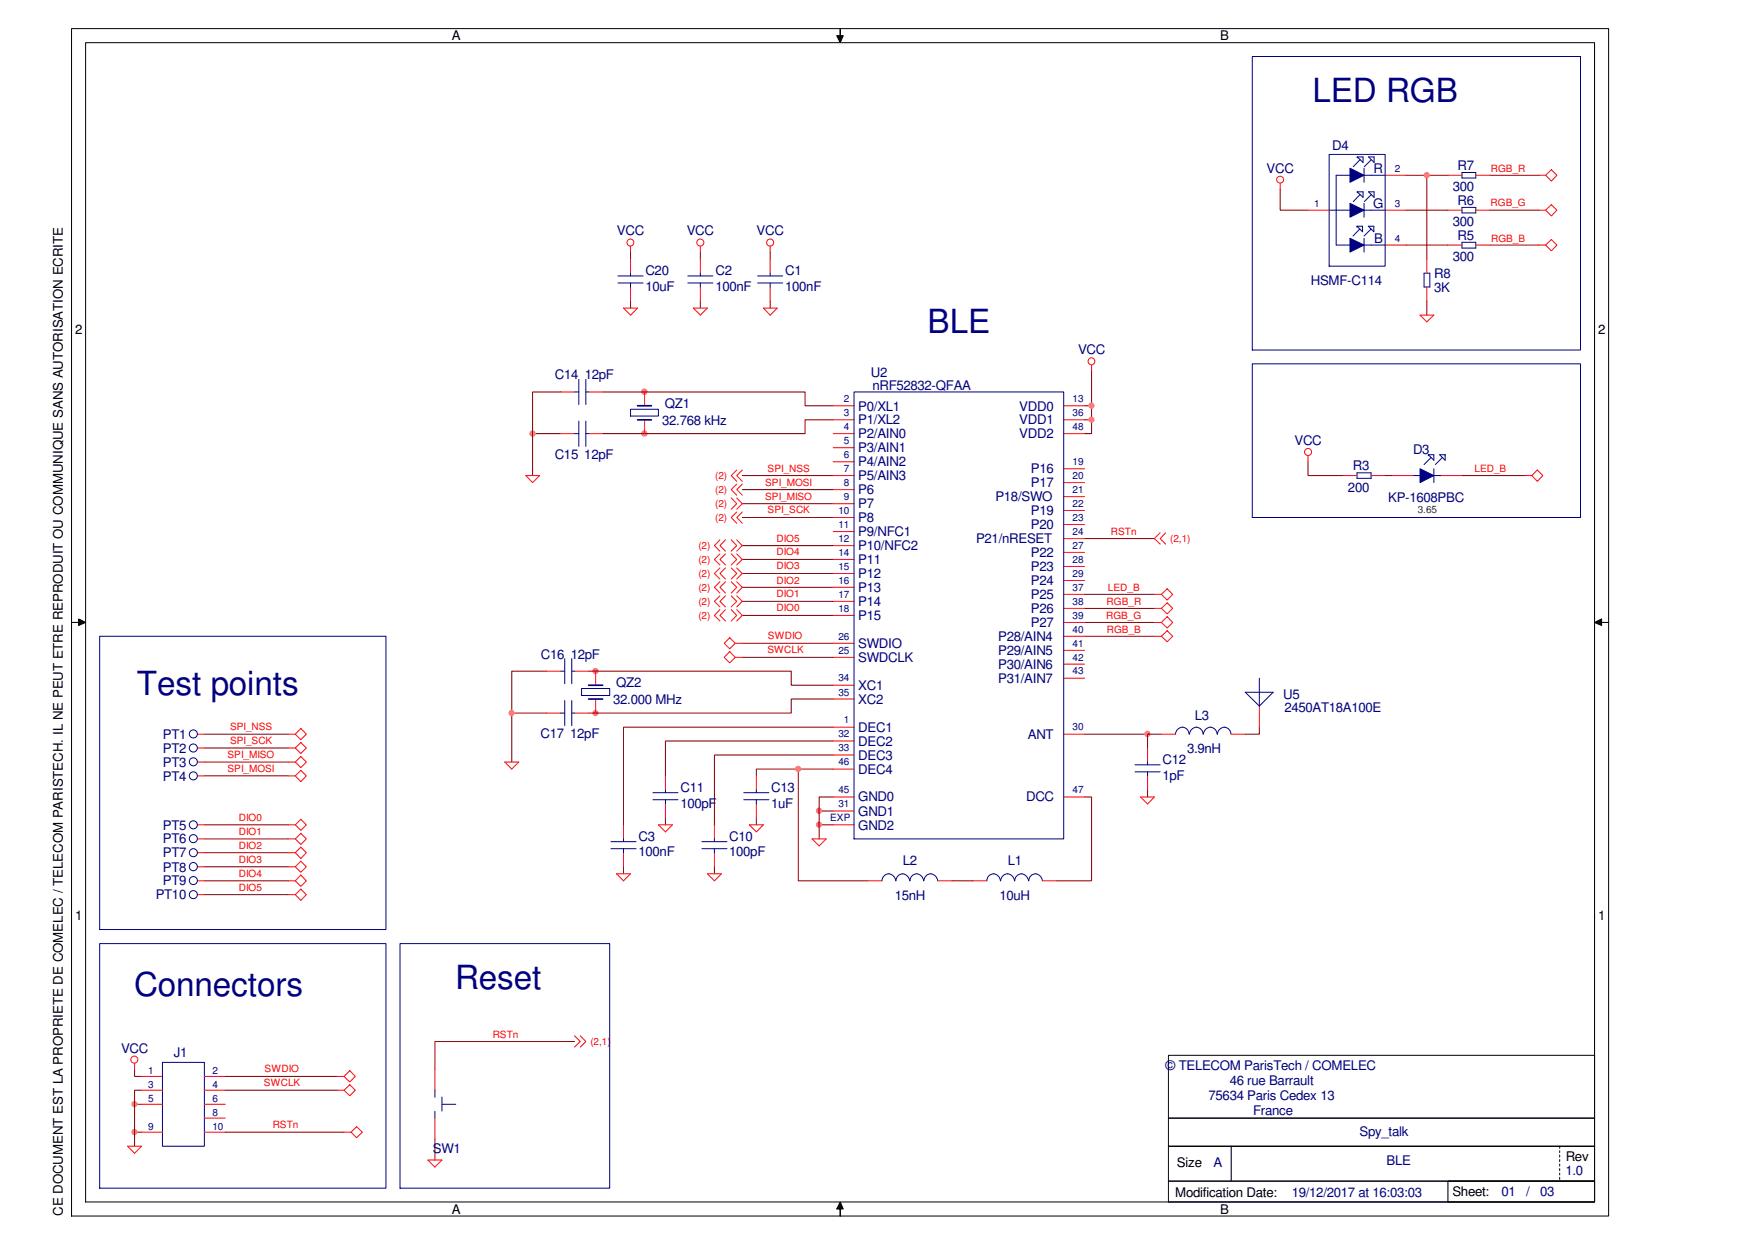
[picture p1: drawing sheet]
<svg xmlns="http://www.w3.org/2000/svg" width="297mm" height="210mm" viewBox="0 0 297 210" stroke-linecap="round" stroke-linejoin="round" font-family="sans-serif">
<path d="M106.3 42.5v1.2M106.3 50.8v1.1M118.1 42.5v1.2M118.1 50.8v1.1M129.8 42.5v1.2M129.8 50.8v1.1M138.1 139.1h2.4" fill="none" stroke="#800000" stroke-width=".17"/>
<circle cx="138.1" cy="139" r=".44" fill="#f0f"/>
<circle cx="138.1" cy="139" r=".44" fill="none" stroke="#f0f" stroke-width=".17"/>
<path d="M138.1 136.7h2.4" fill="none" stroke="#800000" stroke-width=".17"/>
<circle cx="138.1" cy="136.7" r=".45" fill="#f0f"/>
<circle cx="138.1" cy="136.7" r=".45" fill="none" stroke="#f0f" stroke-width=".17"/>
<path d="M182.8 70.8h1.2M184 62.5v10.6h-1.2M112.2 137.9v1.2M127.5 137.9v1.2M140.5 134.4h-2.4v7M140.5 129.7h-13v1.1M140.5 127.3h-20.1v11.8M140.5 124.9h-28.3v5.9M140.5 122.6h-35.4v16.5M105.1 146.1v1.2M120.4 146.1v1.2" fill="none" stroke="#800000" stroke-width=".17"/>
<circle cx="184" cy="70.8" r=".44" fill="#f0f"/>
<circle cx="184" cy="70.8" r=".44" fill="none" stroke="#f0f" stroke-width=".17"/>
<path d="M182.8 68.4h1.2" fill="none" stroke="#800000" stroke-width=".17"/>
<circle cx="184" cy="68.4" r=".44" fill="#f0f"/>
<circle cx="184" cy="68.4" r=".44" fill="none" stroke="#f0f" stroke-width=".17"/>
<path d="M134.6 129.7v18.8h11.7M182.8 134.4h1.2v14.1h-5.9M160.5 148.5h3.5" fill="none" stroke="#800000" stroke-width=".17"/>
<circle cx="134.5" cy="129.6" r=".45" fill="#f0f"/>
<circle cx="134.5" cy="129.6" r=".45" fill="none" stroke="#f0f" stroke-width=".17"/>
<path d="M89.8 73.1h4.7" fill="none" stroke="#800000" stroke-width=".17"/>
<circle cx="89.8" cy="73.1" r=".46" fill="#f0f"/>
<circle cx="89.8" cy="73.1" r=".46" fill="none" stroke="#f0f" stroke-width=".17"/>
<path d="M94.5 66.1h-4.7v14.1M108.7 73.1h.1" fill="none" stroke="#800000" stroke-width=".17"/>
<circle cx="108.6" cy="73.1" r=".46" fill="#f0f"/>
<circle cx="108.6" cy="73.1" r=".46" fill="none" stroke="#f0f" stroke-width=".17"/>
<path d="M108.7 66.1h.1" fill="none" stroke="#800000" stroke-width=".17"/>
<circle cx="108.6" cy="66" r=".46" fill="#f0f"/>
<circle cx="108.6" cy="66" r=".46" fill="none" stroke="#f0f" stroke-width=".17"/>
<path d="M100.4 113.2h.1" fill="none" stroke="#800000" stroke-width=".17"/>
<circle cx="100.4" cy="113.1" r=".45" fill="#f0f"/>
<circle cx="100.4" cy="113.1" r=".45" fill="none" stroke="#f0f" stroke-width=".17"/>
<path d="M92.2 113.2h-5.9v15.3M86.3 120.2h5.9" fill="none" stroke="#800000" stroke-width=".17"/>
<circle cx="86.3" cy="120.2" r=".44" fill="#f0f"/>
<circle cx="86.3" cy="120.2" r=".44" fill="none" stroke="#f0f" stroke-width=".17"/>
<path d="M100.4 120.2h.1" fill="none" stroke="#800000" stroke-width=".17"/>
<circle cx="100.4" cy="120.2" r=".45" fill="#f0f"/>
<circle cx="100.4" cy="120.2" r=".45" fill="none" stroke="#f0f" stroke-width=".17"/>
<g fill="none" stroke="#800000" stroke-width=".17">
<path d="M101.6 66.1h34.1v2.3h4.8M140.5 70.8h-4.8v2.3h-34.1M125.1 94.3h15.4M125.1 96.7h15.4M125.1 99h15.4M99.2 113.2h34.2v2.3h7.1M125.1 108.5h15.4M125.1 110.8h15.4M125.1 101.4h15.4M125.1 103.8h15.4M140.5 117.9h-7.1v2.3h-34.2M182.8 100.2h11.8"/>
<path d="M182.8 102.6h11.8M182.8 104.9h11.8M182.8 107.3h11.8M34.5 130.8h14.1M34.5 128.5h14.1M34.5 126.1h14.1M34.5 123.8h14.1M34.5 139.1h14.1M34.5 141.4h14.1M34.5 143.8h14.1M34.5 146.1h14.1M34.5 148.5h14.1"/>
<path d="M34.5 150.8h14.1M22.7 190.9h1.2"/>
</g>
<circle cx="22.7" cy="190.9" r=".45" fill="#f0f"/>
<circle cx="22.7" cy="190.9" r=".45" fill="none" stroke="#f0f" stroke-width=".17"/>
<path d="M22.7 186.2h1.2" fill="none" stroke="#800000" stroke-width=".17"/>
<circle cx="22.7" cy="186.2" r=".45" fill="#f0f"/>
<circle cx="22.7" cy="186.2" r=".45" fill="none" stroke="#f0f" stroke-width=".17"/>
<path d="M237 29.5h7.1M240.5 29.5v14.2M220.5 77.9v2.3h5.9M233.5 80.2h1.2M96.9 175.6h-23.6v4.7M22.7 180.3v1.2h1.2M23.9 183.8h-1.2v9.5M38 181.5h18.9M38 183.8h18.9M73.3 192.1v3.5" fill="none" stroke="#800000" stroke-width=".17"/>
<circle cx="240.5" cy="29.5" r=".44" fill="#f0f"/>
<circle cx="240.5" cy="29.5" r=".44" fill="none" stroke="#f0f" stroke-width=".17"/>
<g fill="none" stroke="#800000" stroke-width=".17">
<path d="M215.8 31.9v3.5h4.7M237 35.4h7.1M251.2 35.4h8.2M251.2 29.5h8.2M237 41.3h7.1M240.5 50.8v2.3M251.2 41.3h8.2M125.1 80.2h15.4M125.1 92h15.4M125.1 82.5h15.4M125.1 84.9h15.4M125.1 87.2h15.4"/>
<path d="M182.8 90.8h11.8M246.5 80.2h10.5M182.8 123.8h10.7M38 190.9h20"/>
</g>
<circle cx="193.4" cy="123.7" r=".46" fill="#f0f"/>
<circle cx="193.4" cy="123.7" r=".46" fill="none" stroke="#f0f" stroke-width=".17"/>
<path d="M193.5 133.2v1.2M195.8 123.8h-2.3v2.3M212.3 122.6v1.2h-2.4" fill="none" stroke="#800000" stroke-width=".17"/>
<g fill="#000">
<path d="M141.6 4.8v1.2h.6l-.6 1.2-.5-1.2h.5z" fill-rule="evenodd"/>
<path d="M12.1 104.9h1.1v-.5l1.2 .5-1.2 .6v-.6z" fill-rule="evenodd"/>
<path d="M268.8 104.9l1.2-.5v.5h1.2h-1.2v.6z" fill-rule="evenodd"/>
<path d="M141.6 202.6l.6 1.2h-.6v1.2v-1.2h-.5z" fill-rule="evenodd"/>
</g>
<g fill="none" stroke="#000" stroke-width=".17">
<path d="M12.1 4.8h259.1v200.2h-259.1zM14.4 7.2h254.4v195.4h-254.4zM141.6 4.8v1.2h.6l-.6 1.2-.5-1.2h.5zM12.1 104.9h1.1v-.5l1.2 .5-1.2 .6v-.6zM268.8 104.9l1.2-.5v.5h1.2h-1.2v.6zM197 177.9h71.8v10.6h-71.8zM197 199.1h71.8v3.5h-71.8zM197 188.5h71.8v4.8h-71.8zM197 193.3h71.8v5.8h-71.8zM207.6 193.3v5.8M244.1 199.1h24.7v3.5h-24.7zM262.9 193.3v.3"/>
<path d="M262.9 194v.3M262.9 194.7v.4M262.9 195.5v.3M262.9 196.3v.3M262.9 197v.4M262.9 197.8v.3M262.9 198.5v.3M141.6 202.6l.6 1.2h-.6v1.2v-1.2h-.5z"/>
</g>
<g fill="none" stroke="#f00" stroke-width=".17">
<path d="M233.5 35.4h3.5M105.1 51.9h2.4l-1.2 1.2zM106.3 41.5v1M106.3 43.7v2.4M106.3 48.4v2.4M116.9 51.9h2.3l-1.1 1.2zM118.1 41.5v1M118.1 43.7v2.4M118.1 48.4v2.4M128.7 51.9h2.3l-1.2 1.2zM129.8 41.5v1M129.8 43.7v2.4"/>
<path d="M129.8 48.4v2.4M233.5 41.3h3.5M94.5 73.1h2.4M94.5 66.1h2.4M99.2 73.1h2.4M99.2 66.1h2.4M108.7 66.1v2.3M108.7 70.8v2.3M140.5 68.4h3.5M140.5 70.8h3.5M140.5 73.1h3.5M140.5 75.5h3.5"/>
<path d="M140.5 77.9h3.5M179.3 68.4h3.5M179.3 70.8h3.5M179.3 73.1h3.5M179.3 79h3.5M184 61.6v.9M220.5 76.8v1.1M88.6 80.2h2.4l-1.2 1.2zM140.5 80.2h3.5M140.5 82.5h3.5M140.5 84.9h3.5M140.5 87.2h3.5"/>
<path d="M140.5 89.6h3.5M140.5 92h3.5M140.5 94.3h3.5M140.5 96.7h3.5M140.5 99h3.5M179.3 81.4h3.5M179.3 83.7h3.5M179.3 86.1h3.5M179.3 88.4h3.5M179.3 90.8h3.5M179.3 93.1h3.5M179.3 95.5h3.5"/>
<path d="M179.3 97.9h3.5M226.4 80.2h2.4M231.1 80.2h2.4M92.2 113.2h2.3M96.9 113.2h2.3M100.4 113.2v2.3M100.4 117.9v2.3M123 107.5l.9 1-.9 .9-.9-.9zM123 109.9l.9 .9-.9 1-.9-1zM123.9 110.8h1.2M123.9 108.5h1.2M140.5 101.4h3.5"/>
<path d="M140.5 103.8h3.5M140.5 115.5h3.5M140.5 117.9h3.5M140.5 110.8h3.5M140.5 108.5h3.5M179.3 100.2h3.5M179.3 102.6h3.5M179.3 104.9h3.5M179.3 107.3h3.5M179.3 109.6h3.5M179.3 112h3.5M179.3 114.3h3.5"/>
<path d="M212.3 119v3.6M33.3 139.1h1.2M33.3 123.8h1.2M33.3 128.5h1.2M33.3 126.1h1.2M33.3 130.8h1.2M48.6 139.1h1.2M48.6 123.8h1.2M48.6 128.5h1.2M48.6 126.1h1.2M48.6 130.8h1.2M49.8 126.1l.9-.9 .9 .9-.9 .9z"/>
<path d="M49.8 128.5l.9-.9 .9 .9-.9 .9zM49.8 130.8l.9-.9 .9 .9-.9 1zM49.8 139.1l.9-1 .9 1-.9 .9zM50.7 122.8l.9 1-.9 .9-.9-.9zM85.1 128.5h2.4l-1.2 1.2zM92.2 120.2h2.3M96.9 120.2h2.3M105.1 139.1v2.3M111 139.1h2.4l-1.2 1.2zM120.4 139.1v2.3M126.3 139.1h2.4l-1.2 1.2zM127.5 130.8v2.4"/>
<path d="M127.5 135.6v2.3M140.5 122.6h3.5M140.5 124.9h3.5M140.5 127.3h3.5M140.5 129.7h3.5M140.5 134.4h3.5M140.5 136.7h3.5M140.5 139.1h3.5M179.3 134.4h3.5M179.3 123.8h3.5M33.3 141.4h1.2M33.3 148.5h1.2"/>
<path d="M33.3 143.8h1.2M33.3 146.1h1.2M33.3 150.8h1.2M48.6 141.4h1.2M48.6 148.5h1.2M48.6 143.8h1.2M48.6 146.1h1.2M48.6 150.8h1.2M49.8 141.4l.9-.9 .9 .9-.9 1zM49.8 143.8l.9-1 .9 1-.9 .9zM49.8 146.1l.9-.9 .9 .9-.9 1zM49.8 150.8l.9-.9 .9 .9-.9 1z"/>
<path d="M50.7 147.5l.9 1-.9 .9-.9-.9zM103.9 147.3h2.4l-1.2 1.2zM105.1 143.8v2.3M119.2 147.3h2.4l-1.2 1.2zM120.4 143.8v2.3M136.9 141.4h2.4l-1.2 1.2zM146.3 148.5h2.4M158.1 148.5h2.4M164 148.5h2.4M175.8 148.5h2.3M22.7 179.3v1M96.9 174.6l.9 1-.9 .9"/>
<path d="M97.8 174.6l1 1-1 .9M21.5 193.3h2.4l-1.2 1.1zM23.9 181.5h3.5M23.9 183.8h3.5M23.9 186.2h3.5M23.9 190.9h3.5M34.5 181.5h3.5M34.5 183.8h3.5M34.5 186.2h3.5M34.5 190.9h3.5M34.5 188.5h3.5M56.9 181.5h1.1"/>
<path d="M56.9 183.8h1.1M58 183.8l1-.9 .9 .9-.9 .9zM58 181.5l1-1 .9 1-.9 .9zM72.1 195.6h2.4l-1.2 1.2zM73.3 180.3v3.5M73.3 188.5v3.6"/>
<circle cx="106.3" cy="40.9" r=".59"/>
<circle cx="118.1" cy="40.9" r=".6"/>
<circle cx="129.8" cy="40.9" r=".6"/>
<circle cx="184" cy="60.9" r=".58"/>
<circle cx="220.5" cy="76.2" r=".59"/>
<circle cx="22.6" cy="178.7" r=".59"/>
</g>
<g fill="none" stroke="#000080" stroke-width=".17">
<path d="M225.3 35.4h2.3M228.8 38.1h.1M228.8 38.1h.9v1zM228.8 32.3h.1M228.8 32.3h1v1zM229.2 38.6l-1.1 1.2M229.3 32.8l-1.2 1.2M230 35.4h3.5M230.7 38.1h.9v1zM230.7 32.3h.9v1zM231.1 38.6l-1.1 1.2M231.2 32.8l-1.2 1.2"/>
<path d="M104.2 46.5h4.2M104.2 47.7h4.2M106.3 46.1v.4M106.3 47.7v.7M115.9 46.5h4.3M115.9 47.7h4.3M118.1 46.1v.4M118.1 47.7v.7M127.7 46.5h4.2M127.7 47.7h4.2M129.8 46.1v.4M129.8 47.7v.7"/>
<path d="M225.3 41.3h2.3M230 41.3h3.5M96.9 66.1h.7M96.9 73.1h.7M97.6 64v4.2M97.6 71v4.3M98.8 64v4.2M98.8 71v4.3M98.8 66.1h.4M98.8 73.1h.4M106.3 69h4.7v1.1h-4.7zM144 66.1h35.3v75.3h-35.3z"/>
<path d="M228.8 79.7h2.3v.9h-2.3zM94.5 113.2h.7M95.2 111v4.3M95.2 118.1v4.2M96.4 111v4.3M96.4 118.1v4.2M96.4 113.2h.5M98 116.1h4.8v1.2h-4.8zM209.9 116.7h4.7l-2.3 2.3zM212.3 114.3v4.7M94.5 120.2h.7M96.4 120.2h.5"/>
<path d="M125.4 133.6h4.2M125.4 134.8h4.2M127.5 133.2v.4M127.5 134.8v.8M103 141.9h4.2M103 143.1h4.2M105.1 141.4v.5M105.1 143.1v.7M118.3 141.9h4.3M118.3 143.1h4.3M120.4 141.4v.5M120.4 143.1v.7"/>
<path d="M148.7 148.5a1.16 1.16 0 0 1 1.1-1.2 1.16 1.16 0 0 1 1.2 1.2M151 148.5a1.16 1.16 0 0 1 1.2-1.2 1.16 1.16 0 0 1 1.2 1.2M153.4 148.5a1.14 1.14 0 0 1 1.2-1.2 1.14 1.14 0 0 1 1.1 1.2M155.7 148.5a1.16 1.16 0 0 1 1.2-1.2 1.16 1.16 0 0 1 1.2 1.2M166.4 148.5a1.14 1.14 0 0 1 1.1-1.2 1.14 1.14 0 0 1 1.2 1.2M168.7 148.5a1.16 1.16 0 0 1 1.2-1.2 1.16 1.16 0 0 1 1.1 1.2M171.1 148.5a1.16 1.16 0 0 1 1.1-1.2 1.16 1.16 0 0 1 1.2 1.2M173.4 148.5a1.14 1.14 0 0 1 1.2-1.2 1.14 1.14 0 0 1 1.1 1.2M27.4 179.1h7.1v14.2h-7.1zM73.3 183.8v1.2M73.3 187.4v1.1M74.5 185v2.3"/>
<path d="M74.5 186.2h2.3"/>
<circle cx="32.6" cy="139.1" r=".68"/>
<circle cx="32.6" cy="126.1" r=".68"/>
<circle cx="32.6" cy="130.8" r=".68"/>
<circle cx="32.6" cy="123.7" r=".68"/>
<circle cx="32.6" cy="128.4" r=".68"/>
<circle cx="32.6" cy="146.1" r=".68"/>
<circle cx="32.6" cy="150.8" r=".68"/>
<circle cx="32.6" cy="148.5" r=".68"/>
<circle cx="32.6" cy="143.8" r=".68"/>
<circle cx="32.6" cy="141.4" r=".68"/>
</g>
<path d="M107.5 70.8h2.3M107.5 68.4h2.3M99.2 117.9h2.4M99.2 115.5h2.4" fill="none" stroke="#000080" stroke-width=".28"/>
<path d="M227.6 34.3l2.4 1.1-2.4 1.2z" fill="#000080"/>
<path d="M227.6 34.3l2.4 1.1-2.4 1.2zM230 34.3v2.3" fill="none" stroke="#000080" stroke-width=".17"/>
<path d="M227.6 40.2l2.4 1.1-2.4 1.2z" fill="#000080"/>
<path d="M225.3 29.5h2.3M228.8 26.5h.1M228.8 26.5h1v.9zM229.3 26.9l-1.2 1.2M230 29.5h3.5M230.7 26.5h.9v.9zM231.2 26.9l-1.2 1.2M227.6 40.2l2.4 1.1-2.4 1.2zM230 40.2v2.3" fill="none" stroke="#000080" stroke-width=".17"/>
<path d="M233.5 29.5h3.5" fill="none" stroke="#f00" stroke-width=".17"/>
<path d="M227.6 28.4l2.4 1.1-2.4 1.2z" fill="#000080"/>
<g fill="none" stroke="#000080" stroke-width=".17">
<path d="M224.1 26h9.4v18.9h-9.4zM224.1 35.4h1.2M225.3 29.5v11.8M227.6 28.4l2.4 1.1-2.4 1.2zM230 28.4v2.3M246.5 29.1h2.3v.9h-2.3zM246.5 35h2.3v.9h-2.3zM240.1 46.1h.9v2.3h-.9zM246.5 40.9h2.3v.9h-2.3zM240.8 76.7h.1M240.8 76.7h.9v.9zM241.3 77.1l-1.2 1.2"/>
<path d="M242.7 76.7h.9v.9zM243.2 77.1l-1.2 1.2M238.2 80.2h1.2M110.1 133.6h4.2M110.1 134.8h4.2M112.2 133.2v.4M112.2 134.8v.8M191.3 128.9h4.3M191.3 130.1h4.3M193.5 128.5v.4M193.5 130.1v.7M198.2 123.8a1.14 1.14 0 0 1 1.1-1.2 1.14 1.14 0 0 1 1.1 1.2"/>
<path d="M200.5 123.8a1.14 1.14 0 0 1 1.2-1.2 1.14 1.14 0 0 1 1.1 1.2M202.9 123.8a1.16 1.16 0 0 1 1.1-1.2 1.16 1.16 0 0 1 1.2 1.2M205.2 123.8a1.14 1.14 0 0 1 1.2-1.2 1.14 1.14 0 0 1 1.1 1.2"/>
</g>
<g fill="none" stroke="#f00" stroke-width=".17">
<path d="M215.8 30.9v1M220.5 35.4h3.6M244.1 35.4h2.4M244.1 29.5h2.4M248.8 35.4h2.4M248.8 29.5h2.4M259.4 35.4h1.2M259.4 29.5h1.2M260.6 29.5l.9-.9 1 .9-1 1zM260.6 35.4l.9-.9 1 .9-1 1zM239.4 53.1h2.3l-1.2 1.2zM240.5 43.7v2.4"/>
<path d="M240.5 48.4v2.4M244.1 41.3h2.4M248.8 41.3h2.4M259.4 41.3h1.2M260.6 41.3l.9-.9 1 .9-1 1zM124.2 79.2l-.9 1 .9 1M125.1 79.2l-.9 1 .9 1M121.4 91l-1 1 1 .9M121.4 93.4l-1 .9 1 .9M121.4 95.8l-1 .9 1 .9M121.4 98.1l-1 .9 1 1M122.3 91l-.9 1 .9 .9"/>
<path d="M122.3 93.4l-.9 .9 .9 .9M122.3 95.8l-.9 .9 .9 .9M122.3 98.1l-.9 .9 .9 1M123.3 91l.9 1-.9 .9M123.3 93.4l.9 .9-.9 .9M123.3 95.8l.9 .9-.9 .9M123.3 98.1l.9 .9-.9 1M123.3 83.9l.9 1-.9 1M124.2 91l.9 1-.9 .9M124.2 93.4l.9 .9-.9 .9M124.2 95.8l.9 .9-.9 .9M124.2 98.1l.9 .9-.9 1"/>
<path d="M124.2 81.6l-.9 .9 .9 1M124.2 83.9l.9 1-.9 1M124.2 86.3l-.9 .9 .9 1M125.1 81.6l-.9 .9 .9 1M125.1 86.3l-.9 .9 .9 1M195.6 89.8l-1 1 1 .9M196.5 89.8l-.9 1 .9 .9M234.7 80.2h3.5M242.9 80.2h3.6M257 80.2h1.2M258.2 80.2l1-1 .9 1-.9 1zM121.4 100.5l-1 .9 1 .9"/>
<path d="M121.4 102.8l-1 1 1 .9M122.3 100.5l-.9 .9 .9 .9M122.3 102.8l-.9 1 .9 .9M123.3 100.5l.9 .9-.9 .9M123.3 102.8l.9 1-.9 .9M124.2 100.5l.9 .9-.9 .9M124.2 102.8l.9 1-.9 .9M194.6 100.2h1.2M194.6 102.6h1.2M194.6 104.9h1.2M194.6 107.3h1.2M195.8 100.2l1-.9 .9 .9-.9 1z"/>
<path d="M195.8 102.6l1-1 .9 1-.9 .9zM195.8 104.9l1-.9 .9 .9-.9 1zM195.8 107.3l1-1 .9 1-.9 .9zM112.2 130.8v2.4M112.2 135.6v2.3M192.3 134.4h2.3l-1.1 1.2zM193.5 126.1v2.4M193.5 130.8v2.4M195.8 123.8h2.4M207.6 123.8h2.3M58 190.9h1.2M60.1 189.9l1 1-1 .9-.9-.9z"/>
<circle cx="215.8" cy="30.3" r=".58"/>
</g>
<path d="M243.6 76.7h.1" fill="none" stroke="#0ff" stroke-width=".23"/>
<path d="M239.4 79l2.3 1.2-2.3 1.2z" fill="#000080"/>
<path d="M211.1 9.5h55.3v49.5h-55.3zM211.1 61.3h55.3v25.9h-55.3zM239.4 79l2.3 1.2-2.3 1.2zM241.7 79v2.4M241.7 80.2h1.2M16.8 107.3h48.3v49.4h-48.3zM16.8 159.1h48.3v41.2h-48.3zM67.4 159.1h35.4v41.2h-35.4z" fill="none" stroke="#000080" stroke-width=".17"/>
<g font-size="5.6" fill="#000080">
<text x="221.3" y="17.2">LED RGB</text>
<text x="156.4" y="56.1">BLE</text>
<text x="23.1" y="117.1">Test points</text>
<text x="22.6" y="168">Connectors</text>
<text x="76.7" y="166.8">Reset</text>
</g>
<g font-size="2.2">
<text x="76.2" y="6.8">A</text>
<text x="205.7" y="6.8">B</text>
<text x="12.7" y="56.3">2</text>
<text x="269.4" y="56.3">2</text>
<text x="12.7" y="155.2">1</text>
<text x="269.4" y="155.2">1</text>
<text x="198.4" y="196.8">Size</text>
<text x="263.9" y="195.7">Rev</text>
<text x="198.1" y="201.8">Modification Date:</text>
<text x="244.9" y="201.7">Sheet:</text>
<text x="10.6" y="205" transform="rotate(-90 10.6 205)">CE DOCUMENT EST LA PROPRIETE DE COMELEC / TELECOM PARISTECH. IL NE PEUT ETRE REPRODUIT OU COMMUNIQUE SANS AUTORISATION ECRITE</text>
<text x="76.2" y="204.6">A</text>
<text x="205.7" y="204.6">B</text>
</g>
<g font-size="2.2" fill="#000080">
<text x="213.5" y="29.1">VCC</text>
<text x="224.6" y="25.2">D4</text>
<text x="231.6" y="29.2">R</text>
<text x="245.7" y="28.6">R7</text>
<text x="231.5" y="35.1">G</text>
<text x="244.9" y="32.3">300</text>
<text x="245.7" y="34.5">R6</text>
<text x="104" y="39.7">VCC</text>
<text x="115.8" y="39.7">VCC</text>
<text x="127.5" y="39.7">VCC</text>
<text x="231.6" y="40.9">B</text>
<text x="244.9" y="38.2">300</text>
<text x="245.7" y="40.4">R5</text>
<text x="108.8" y="46.4">C20</text>
<text x="120.6" y="46.4">C2</text>
<text x="132.4" y="46.4">C1</text>
<text x="241.8" y="46.8">R8</text>
<text x="244.9" y="44.1">300</text>
<text x="108.8" y="49">10uF</text>
<text x="120.6" y="49">100nF</text>
<text x="132.4" y="49">100nF</text>
<text x="221" y="48">HSMF-C114</text>
<text x="241.8" y="49.2">3K</text>
<text x="181.7" y="59.7">VCC</text>
<text x="93.6" y="63.9">C14 12pF</text>
<text x="146.8" y="63.6">U2</text>
<text x="147.1" y="65.8">nRF52832-QFAA</text>
<text x="111.6" y="71.6">32.768 kHz</text>
<text x="112.1" y="68.7">QZ1</text>
<text x="144.7" y="71.5">P1/XL2</text>
<text x="144.7" y="69.2">P0/XL1</text>
<text x="171.8" y="71.5">VDD1</text>
<text x="171.8" y="69.2">VDD0</text>
<text x="93.5" y="77.4">C15 12pF</text>
<text x="144.7" y="76.3">P3/AIN1</text>
<text x="144.7" y="73.9">P2/AIN0</text>
<text x="171.8" y="73.9">VDD2</text>
<text x="218.2" y="75">VCC</text>
<text x="238.2" y="76.5">D3</text>
<text x="144.7" y="83.4">P6</text>
<text x="144.7" y="81">P5/AIN3</text>
<text x="144.7" y="78.6">P4/AIN2</text>
<text x="173.8" y="82.2">P17</text>
<text x="173.8" y="79.8">P16</text>
<text x="227.2" y="82.9">200</text>
<text x="228" y="79.2">R3</text>
<text x="144.7" y="88.1">P8</text>
<text x="144.7" y="85.7">P7</text>
<text x="167.8" y="84.5">P18/SWO</text>
<text x="173.8" y="89.2">P20</text>
<text x="173.8" y="86.9">P19</text>
<text x="234" y="84.6">KP-1608PBC</text>
<text x="144.7" y="95.1">P11</text>
<text x="144.7" y="92.8">P10/NFC2</text>
<text x="144.7" y="90.4">P9/NFC1</text>
<text x="164.5" y="91.6">P21/nRESET</text>
<text x="173.8" y="93.9">P22</text>
<text x="144.7" y="99.8">P13</text>
<text x="144.7" y="97.5">P12</text>
<text x="173.8" y="101">P25</text>
<text x="173.8" y="98.6">P24</text>
<text x="173.8" y="96.3">P23</text>
<text x="144.7" y="104.5">P15</text>
<text x="144.7" y="102.2">P14</text>
<text x="173.8" y="105.7">P27</text>
<text x="173.8" y="103.3">P26</text>
<text x="91.2" y="111">C16 12pF</text>
<text x="144.7" y="109.3">SWDIO</text>
<text x="144.7" y="111.6">SWDCLK</text>
<text x="168.3" y="112.8">P30/AIN6</text>
<text x="168.3" y="110.4">P29/AIN5</text>
<text x="168.3" y="108.1">P28/AIN4</text>
<text x="103.4" y="118.7">32.000 MHz</text>
<text x="103.9" y="115.8">QZ2</text>
<text x="144.7" y="118.7">XC2</text>
<text x="144.7" y="116.3">XC1</text>
<text x="168.3" y="115.1">P31/AIN7</text>
<text x="216.3" y="117.8">U5</text>
<text x="216.5" y="120">2450AT18A100E</text>
<text x="27.5" y="124.5">PT1</text>
<text x="91.1" y="124.5">C17 12pF</text>
<text x="144.7" y="125.7">DEC2</text>
<text x="144.7" y="123.4">DEC1</text>
<text x="173.3" y="124.5">ANT</text>
<text x="201.4" y="121.5">L3</text>
<text x="27.5" y="126.9">PT2</text>
<text x="27.5" y="129.2">PT3</text>
<text x="27.5" y="131.6">PT4</text>
<text x="144.7" y="128.1">DEC3</text>
<text x="144.7" y="130.4">DEC4</text>
<text x="196" y="128.8">C12</text>
<text x="196" y="131.4">1pF</text>
<text x="200.1" y="126.9">3.9nH</text>
<text x="114.7" y="133.6">C11</text>
<text x="114.7" y="136.1">100pF</text>
<text x="130" y="133.6">C13</text>
<text x="130" y="136.1">1uF</text>
<text x="144.7" y="135.1">GND0</text>
<text x="144.7" y="137.5">GND1</text>
<text x="173" y="135.1">DCC</text>
<text x="27.5" y="139.9">PT5</text>
<text x="27.5" y="142.2">PT6</text>
<text x="107.7" y="141.8">C3</text>
<text x="122.9" y="141.8">C10</text>
<text x="144.7" y="139.9">GND2</text>
<text x="27.5" y="144.6">PT7</text>
<text x="27.5" y="146.9">PT8</text>
<text x="27.5" y="149.3">PT9</text>
<text x="107.7" y="144.4">100nF</text>
<text x="122.9" y="144.4">100pF</text>
<text x="152.2" y="145.9">L2</text>
<text x="169.9" y="145.9">L1</text>
<text x="26.2" y="151.6">PT10</text>
<text x="150.8" y="151.8">15nH</text>
<text x="168.5" y="151.8">10uH</text>
<text x="20.4" y="177.5">VCC</text>
<text x="29.3" y="178.3">J1</text>
<text x="196.5" y="180.4">© TELECOM ParisTech / COMELEC</text>
<text x="203.7" y="185.4">75634 Paris Cedex 13</text>
<text x="207.3" y="182.9">46 rue Barrault</text>
<text x="211.2" y="187.9">France</text>
<text x="229.2" y="191.6">Spy_talk</text>
<text x="73" y="194.4">SW1</text>
<text x="204.6" y="196.8">A</text>
<text x="233.8" y="196.5">BLE</text>
<text x="217.8" y="201.8">19/12/2017 at 16:03:03</text>
<text x="253.1" y="201.7">01</text>
<text x="257.3" y="201.7">/</text>
<text x="259.6" y="201.7">03</text>
<text x="263.9" y="198.2">1.0</text>
</g>
<g font-size="1.7" fill="#000080">
<text x="235.2" y="29">2</text>
<text x="221.5" y="34.9">1</text>
<text x="235.2" y="34.9">3</text>
<text x="235.2" y="40.8">4</text>
<text x="142.3" y="70.1">3</text>
<text x="142.3" y="67.8">2</text>
<text x="180.8" y="67.8">13</text>
<text x="180.8" y="70.1">36</text>
<text x="142.3" y="77.2">6</text>
<text x="142.3" y="74.8">5</text>
<text x="142.3" y="72.5">4</text>
<text x="180.8" y="72.5">48</text>
<text x="142.3" y="81.9">8</text>
<text x="142.3" y="79.6">7</text>
<text x="180.8" y="83.1">21</text>
<text x="180.8" y="80.8">20</text>
<text x="180.8" y="78.4">19</text>
<text x="141.3" y="89">11</text>
<text x="141.3" y="86.7">10</text>
<text x="142.3" y="84.3">9</text>
<text x="180.8" y="87.8">23</text>
<text x="180.8" y="85.5">22</text>
<text x="141.3" y="93.7">14</text>
<text x="141.3" y="91.4">12</text>
<text x="180.8" y="94.9">28</text>
<text x="180.8" y="92.5">27</text>
<text x="180.8" y="90.2">24</text>
<text x="141.3" y="100.8">17</text>
<text x="141.3" y="98.4">16</text>
<text x="141.3" y="96.1">15</text>
<text x="180.8" y="101.9">38</text>
<text x="180.8" y="99.6">37</text>
<text x="180.8" y="97.2">29</text>
<text x="141.3" y="107.8">26</text>
<text x="141.3" y="103.1">18</text>
<text x="180.8" y="106.6">40</text>
<text x="180.8" y="104.3">39</text>
<text x="141.3" y="110.2">25</text>
<text x="180.8" y="113.7">43</text>
<text x="180.8" y="111.4">42</text>
<text x="180.8" y="109">41</text>
<text x="141.3" y="117.3">35</text>
<text x="141.3" y="114.9">34</text>
<text x="141.3" y="124.3">32</text>
<text x="142.3" y="122">1</text>
<text x="180.8" y="123.1">30</text>
<text x="141.3" y="129">46</text>
<text x="141.3" y="126.7">33</text>
<text x="141.3" y="133.7">45</text>
<text x="141.3" y="136.1">31</text>
<text x="180.8" y="133.7">47</text>
<text x="140" y="138.5">EXP</text>
<text x="25" y="185.8">5</text>
<text x="25" y="183.5">3</text>
<text x="25" y="181.1">1</text>
<text x="35.8" y="185.8">6</text>
<text x="35.8" y="181.1">2</text>
<text x="35.8" y="183.5">4</text>
<text x="25" y="190.5">9</text>
<text x="35.8" y="190.5">10</text>
<text x="35.8" y="188.2">8</text>
</g>
<g font-size="1.7" fill="#f00">
<text x="251.3" y="29">RGB_R</text>
<text x="251.3" y="34.8">RGB_G</text>
<text x="251.4" y="40.7">RGB_B</text>
<text x="120.6" y="80.8">(2)</text>
<text x="120.6" y="83.1">(2)</text>
<text x="129" y="81.9">SPI_MOSI</text>
<text x="129.4" y="79.5">SPI_NSS</text>
<text x="248.6" y="79.5">LED_B</text>
<text x="120.6" y="85.5">(2)</text>
<text x="120.6" y="87.9">(2)</text>
<text x="129" y="84.2">SPI_MISO</text>
<text x="129.4" y="86.6">SPI_SCK</text>
<text x="117.7" y="92.6">(2)</text>
<text x="117.7" y="94.9">(2)</text>
<text x="130.9" y="93.6">DIO4</text>
<text x="130.9" y="91.3">DIO5</text>
<text x="187.3" y="90.1">RSTn</text>
<text x="197.3" y="91.4">(2,1)</text>
<text x="117.7" y="97.3">(2)</text>
<text x="117.7" y="99.7">(2)</text>
<text x="117.7" y="102">(2)</text>
<text x="130.9" y="96">DIO3</text>
<text x="130.9" y="98.4">DIO2</text>
<text x="130.9" y="100.7">DIO1</text>
<text x="186.6" y="102">RGB_R</text>
<text x="186.8" y="99.7">LED_B</text>
<text x="117.7" y="104.4">(2)</text>
<text x="129.5" y="107.8">SWDIO</text>
<text x="130.9" y="103.1">DIO0</text>
<text x="186.5" y="104.4">RGB_G</text>
<text x="186.6" y="106.7">RGB_B</text>
<text x="129.4" y="110.2">SWCLK</text>
<text x="38.8" y="123.1">SPI_NSS</text>
<text x="38.8" y="125.4">SPI_SCK</text>
<text x="38.4" y="127.8">SPI_MISO</text>
<text x="38.4" y="130.2">SPI_MOSI</text>
<text x="40.3" y="138.4">DIO0</text>
<text x="40.3" y="140.8">DIO1</text>
<text x="40.3" y="143.1">DIO2</text>
<text x="40.3" y="145.5">DIO3</text>
<text x="40.3" y="147.8">DIO4</text>
<text x="40.3" y="150.2">DIO5</text>
<text x="83.1" y="175">RSTn</text>
<text x="99.5" y="176.2">(2,1)</text>
<text x="44.5" y="183.1">SWCLK</text>
<text x="44.6" y="180.8">SWDIO</text>
<text x="46" y="190.2">RSTn</text>
</g>
<text font-size="1.7" fill="#008000" x="239" y="86.6">3.65</text>
</svg>
